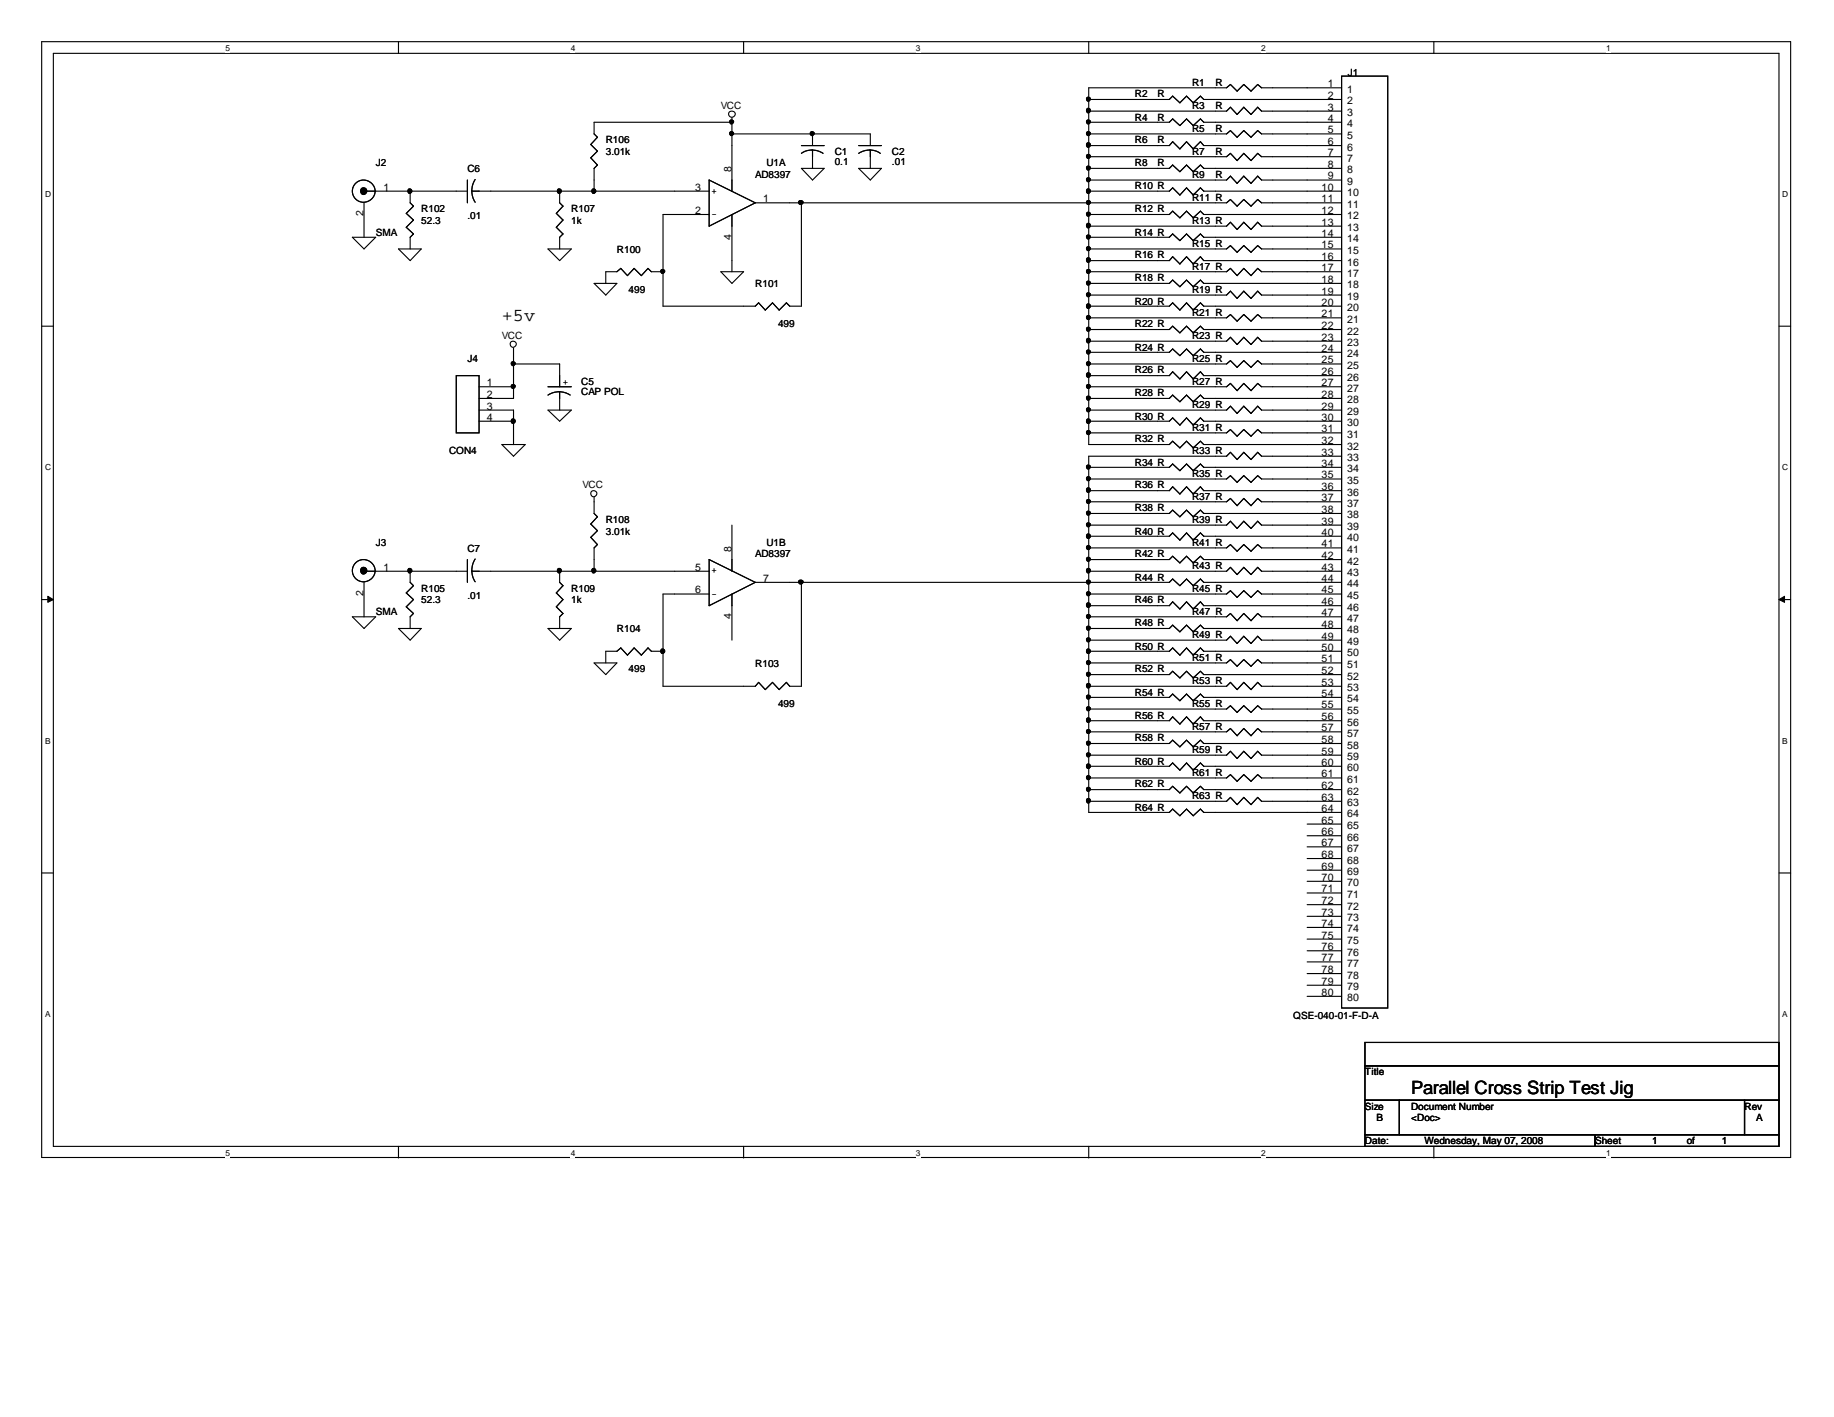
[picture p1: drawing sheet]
<svg xmlns="http://www.w3.org/2000/svg" width="279mm" height="216mm" viewBox="0 0 279 216" stroke-linecap="round" stroke-linejoin="round" font-family="sans-serif">
<path d="M6.3 6.3h266.5v170.1h-266.5zM8.1 8.1h262.9v166.6h-262.9z" fill="none" stroke="#000" stroke-width=".17"/>
<g fill="#fff">
<path d="M34.4 6.6h.7v1.4h-.7z"/>
<path d="M34.4 174.9h.7v1.5h-.7z"/>
</g>
<path d="M60.7 6.3v1.8M60.7 174.7v1.7" fill="none" stroke="#000" stroke-width=".17"/>
<g fill="#fff">
<path d="M87 6.6h.6v1.4h-.6z"/>
<path d="M87 174.9h.6v1.5h-.6z"/>
</g>
<path d="M113.3 6.3v1.8M113.3 174.7v1.7" fill="none" stroke="#000" stroke-width=".17"/>
<g fill="#fff">
<path d="M139.5 6.6h.7v1.4h-.7z"/>
<path d="M139.5 174.9h.7v1.5h-.7z"/>
</g>
<path d="M165.9 6.3v1.8M165.9 174.7v1.7" fill="none" stroke="#000" stroke-width=".17"/>
<g fill="#fff">
<path d="M192.1 6.6h.7v1.4h-.7z"/>
<path d="M192.1 174.9h.7v1.5h-.7z"/>
</g>
<path d="M218.4 6.3v1.8M218.4 174.7v1.7" fill="none" stroke="#000" stroke-width=".17"/>
<g fill="#fff">
<path d="M244.7 6.6h.7v1.4h-.7z"/>
<path d="M244.7 174.9h.7v1.5h-.7z"/>
<path d="M6.9 28.9h.9v1.4h-.9z"/>
<path d="M271.5 28.9h1v1.4h-1z"/>
<path d="M6.9 70.4h.9v1.5h-.9z"/>
<path d="M271.5 70.4h1v1.5h-1z"/>
</g>
<path d="M6.3 49.7h1.8M271 49.7h1.8" fill="none" stroke="#000" stroke-width=".17"/>
<g fill="#fff">
<path d="M6.9 112.1h.8v1.4h-.8z"/>
<path d="M271.5 112.1h.9v1.4h-.9z"/>
</g>
<path d="M6.3 91.4h1.8M271 91.4h1.8" fill="none" stroke="#000" stroke-width=".17"/>
<g fill="#000" stroke="#000" stroke-width=".15">
<path d="M7.3 90.8l.8 .6-.8 .4z" fill-rule="evenodd"/>
<path d="M271 91.4l.9-.6v1z" fill-rule="evenodd"/>
</g>
<g fill="#fff">
<path d="M6.9 153.8h.7v1.4h-.7z"/>
<path d="M271.5 153.8h.8v1.4h-.8z"/>
</g>
<g fill="none" stroke="#000" stroke-width=".17">
<path d="M111.5 17.9v11.2M111.5 18.6h-21v1.8l.5 .5-1 1.1 1 1-1 1 1 1.1-.5 .6v3.4M165.9 15.2h12.2l.5-.6 1.1 1.1 1.1-1.1 1 1.1 1.1-1.1 .5 .6h21M165.9 16.9h21l.6-.6 1 1.1 1-1.1 1.1 1.1 1-1.1 .6 .6h12.2M165.9 18.6h12.2l.5-.5 1.1 1 1.1-1 1 1 1.1-1 .5 .5h21M204.4 11.6h7v142h-7zM204.4 13.4h-12.2l-.6-.5-1 1-1.1-1-1 1-1-1-.6 .5h-21v54.3h12.2l.5-.5 1.1 1 1.1-1 1 1 1.1-1 .5 .5h21M53.7 36.2h3.5l-1.7 1.7zM55.5 30.9v5.3M56 29.1h15.2M60.7 37.9h3.5l-1.7 1.8zM62.5 29.1v1.8l.5 .5-1.1 1.1 1.1 1-1.1 1.1 1.1 1-.5 .6v1.7"/>
<path d="M71.2 27.4v3.5M71.9 29.1h36.1M72.4 27.3a3.2 3.2 0 0 0 0 3.5M83.5 37.9h3.5l-1.7 1.8zM85.3 29.1v1.8l.5 .5-1 1.1 1 1-1 1.1 1 1-.5 .6v1.7M108 27.4l7.1 3.5-7.1 3.6zM111.5 32.7v8.7M111.5 20.4h21.1v1.8M115.1 30.9h71.8l.6-.5 1 1 1-1 1.1 1 1-1 .6 .5h12.2M122.1 23.4a2.94 2.94 0 0 1 3.3 0M122.1 30.9v15.8h-1.8l-.5-.6-1.1 1.1-1-1.1-1.1 1.1-1-1.1-.5 .6h-14.1v-14h7M122.1 22.2h3.5"/>
<path d="M122.1 25.7h3.5l-1.8 1.7zM123.8 20.4v1.8M123.8 22.9v2.8M130.8 23.4a2.95 2.95 0 0 1 3.3 0M130.8 22.2h3.5M130.8 25.7h3.5l-1.7 1.7zM132.6 22.9v2.8M165.9 32.7h12.2l.5-.5 1.1 1 1.1-1 1 1 1.1-1 .5 .5h21M165.9 20.4h21l.6-.5 1 1 1-1 1.1 1 1-1 .6 .5h12.2M165.9 22.2h12.2l.5-.6 1.1 1.1 1.1-1.1 1 1.1 1.1-1.1 .5 .6h21M165.9 23.9h21l.6-.5 1 1.1 1-1.1 1.1 1.1 1-1.1 .6 .5h12.2M165.9 25.7h12.2l.5-.6 1.1 1.1 1.1-1.1 1 1.1 1.1-1.1 .5 .6h21"/>
<path d="M165.9 27.4h21l.6-.6 1 1.1 1-1.1 1.1 1.1 1-1.1 .6 .6h12.2M165.9 29.1h12.2l.5-.5 1.1 1.1 1.1-1.1 1 1.1 1.1-1.1 .5 .5h21M165.9 34.5h21l.6-.6 1 1.1 1-1.1 1.1 1.1 1-1.1 .6 .6h12.2M165.9 36.2h12.2l.5-.6 1.1 1.1 1.1-1.1 1 1.1 1.1-1.1 .5 .6h21M165.9 37.9h21l.6-.5 1 1 1-1 1.1 1 1-1 .6 .5h12.2M165.9 39.7h12.2l.5-.6 1.1 1.1 1.1-1.1 1 1.1 1.1-1.1 .5 .6h21M69.5 57.2h3.5v8.8h-3.5zM73 58.9h5.2M78.2 55.5h7.1v3.4M78.2 53v7.7h-5.2M83.5 58.9h3.5M85.3 59.7v2.8"/>
<path d="M90.5 43.2h3.5l-1.7 1.8zM101 41.4h-1.8l-.5-.5-1 1.1-1.1-1.1-1 1.1-1-1.1-.6 .5h-1.7v1.8M109.8 41.4h3.5l-1.8 1.8zM165.9 46.7h12.2l.5-.6 1.1 1.1 1.1-1.1 1 1.1 1.1-1.1 .5 .6h21M165.9 41.4h21l.6-.5 1 1.1 1-1.1 1.1 1.1 1-1.1 .6 .5h12.2M165.9 43.2h12.2l.5-.5 1.1 1 1.1-1 1 1 1.1-1 .5 .5h21M165.9 45h21l.6-.6 1 1.1 1-1.1 1.1 1.1 1-1.1 .6 .6h12.2M165.9 48.4h21l.6-.5 1 1 1-1 1.1 1 1-1 .6 .5h12.2M165.9 50.2h12.2l.5-.5 1.1 1 1.1-1 1 1 1.1-1 .5 .5h21M165.9 52h21l.6-.6 1 1.1 1-1.1 1.1 1.1 1-1.1 .6 .6h12.2M165.9 53.7h12.2l.5-.5 1.1 1 1.1-1 1 1 1.1-1 .5 .5h21M165.9 55.5h21l.6-.6 1 1.1 1-1.1 1.1 1.1 1-1.1 .6 .6h12.2"/>
<path d="M165.9 57.2h12.2l.5-.6 1.1 1.1 1.1-1.1 1 1.1 1.1-1.1 .5 .6h21M165.9 58.9h21l.6-.5 1 1.1 1-1.1 1.1 1.1 1-1.1 .6 .5h12.2M73 62.5h5.2v5.2M73 64.2h5.2M76.5 67.7h3.5l-1.8 1.8zM83.5 60.2a3.1 3.1 0 0 1 3.4 0M83.5 62.5h3.5l-1.7 1.7zM90.5 75.8v2.4l.5 .5-1 1.1 1 1.1-1 1 1 1.1-.5 .5v3.5M165.9 60.7h12.2l.5-.5 1.1 1 1.1-1 1 1 1.1-1 .5 .5h21M165.9 62.5h21l.6-.6 1 1.1 1-1.1 1.1 1.1 1-1.1 .6 .6h12.2M165.9 64.2h12.2l.5-.5 1.1 1.1 1.1-1.1 1 1.1 1.1-1.1 .5 .5h21M165.9 66h21l.6-.6 1 1.1 1-1.1 1.1 1.1 1-1.1 .6 .6h12.2"/>
<path d="M165.9 71.2h12.2l.5-.5 1.1 1 1.1-1 1 1 1.1-1 .5 .5h21M165.9 73h21l.6-.5 1 1 1-1 1.1 1 1-1 .6 .5h12.2M165.9 74.8h12.2l.5-.6 1.1 1.1 1.1-1.1 1 1.1 1.1-1.1 .5 .6h21M165.9 76.5h21l.6-.6 1 1.1 1-1.1 1.1 1.1 1-1.1 .6 .6h12.2M165.9 78.2h12.2l.5-.5 1.1 1 1.1-1 1 1 1.1-1 .5 .5h21M204.4 69.5h-12.2l-.6-.6-1 1.1-1.1-1.1-1 1.1-1-1.1-.6 .6h-21v54.3h12.2l.5-.5 1.1 1 1.1-1 1 1 1.1-1 .5 .5h21M53.7 94h3.5l-1.7 1.8zM55.5 88.7v5.3M56 87h15.2M60.7 95.8h3.5l-1.7 1.7zM62.5 87v1.7l.5 .5-1.1 1.1 1.1 1.1-1.1 1.1 1.1 1-.5 .5v1.8M71.2 85.3v3.4"/>
<path d="M71.9 87h36.1M72.4 85.2a3.2 3.2 0 0 0 0 3.4M83.5 95.8h3.5l-1.7 1.7zM85.3 87v1.7l.5 .5-1 1.1 1 1.1-1 1.1 1 1-.5 .5v1.8M101 99.2h-1.8l-.5-.5-1 1.1-1.1-1.1-1 1.1-1-1.1-.6 .5h-1.7v1.8M108 85.3l7.1 3.4-7.1 3.6zM111.5 80v7M111.5 90.5v7M115.1 88.7h63l.5-.5 1.1 1 1.1-1 1 1 1.1-1 .5 .5h21M122.1 88.7v15.9h-1.8l-.5-.6-1.1 1.1-1-1.1-1.1 1.1-1-1.1-.5 .6h-14.1v-14.1h7M165.9 80h21l.6-.6 1 1.1 1-1.1 1.1 1.1 1-1.1 .6 .6h12.2M165.9 81.7h12.2l.5-.5 1.1 1.1 1.1-1.1 1 1.1 1.1-1.1 .5 .5h21"/>
<path d="M165.9 83.5h21l.6-.5 1 1 1-1 1.1 1 1-1 .6 .5h12.2M165.9 85.3h12.2l.5-.5 1.1 1 1.1-1 1 1 1.1-1 .5 .5h21M165.9 87h21l.6-.6 1 1.1 1-1.1 1.1 1.1 1-1.1 .6 .6h12.2M165.9 90.5h21l.6-.5 1 1 1-1 1.1 1 1-1 .6 .5h12.2M165.9 92.3h12.2l.5-.6 1.1 1.1 1.1-1.1 1 1.1 1.1-1.1 .5 .6h21M165.9 94h21l.6-.5 1 1.1 1-1.1 1.1 1.1 1-1.1 .6 .5h12.2M165.9 95.8h12.2l.5-.6 1.1 1.1 1.1-1.1 1 1.1 1.1-1.1 .5 .6h21M165.9 97.5h21l.6-.6 1 1.1 1-1.1 1.1 1.1 1-1.1 .6 .6h12.2M165.9 99.2h12.2l.5-.5 1.1 1.1 1.1-1.1 1 1.1 1.1-1.1 .5 .5h21M90.5 101h3.5l-1.7 1.8zM165.9 101h21l.6-.5 1 1 1-1 1.1 1 1-1 .6 .5h12.2M165.9 102.8h12.2l.5-.5 1.1 1 1.1-1 1 1 1.1-1 .5 .5h21"/>
<path d="M165.9 104.6h21l.6-.6 1 1.1 1-1.1 1.1 1.1 1-1.1 .6 .6h12.2M165.9 106.3h12.2l.5-.6 1.1 1.1 1.1-1.1 1 1.1 1.1-1.1 .5 .6h21M165.9 108h21l.6-.5 1 1 1-1 1.1 1 1-1 .6 .5h12.2M165.9 109.8h12.2l.5-.6 1.1 1.1 1.1-1.1 1 1.1 1.1-1.1 .5 .6h21M165.9 111.5h21l.6-.5 1 1.1 1-1.1 1.1 1.1 1-1.1 .6 .5h12.2M165.9 113.3h12.2l.5-.5 1.1 1 1.1-1 1 1 1.1-1 .5 .5h21M165.9 115.1h21l.6-.6 1 1.1 1-1.1 1.1 1.1 1-1.1 .6 .6h12.2M165.9 116.8h12.2l.5-.6 1.1 1.1 1.1-1.1 1 1.1 1.1-1.1 .5 .6h21M165.9 118.5h21l.6-.5 1 1 1-1 1.1 1 1-1 .6 .5h12.2M6.3 133h1.8M165.9 120.3h12.2l.5-.5 1.1 1 1.1-1 1 1 1.1-1 .5 .5h21M165.9 122.1h21l.6-.6 1 1.1 1-1.1 1.1 1.1 1-1.1 .6 .6h12.2"/>
<path d="M199.1 125.6h5.3M199.1 127.3h5.3M199.1 129h5.3M199.1 130.8h5.3M199.1 132.6h5.3M199.1 134.3h5.3M199.1 136.1h5.3M199.1 137.8h5.3M199.1 139.6h5.3M271 133h1.8M199.1 141.3h5.3M199.1 143.1h5.3"/>
<path d="M199.1 144.9h5.3M199.1 146.6h5.3M199.1 148.3h5.3M199.1 150.1h5.3M199.1 151.8h5.3M207.9 158.8h63.1v3.6h-63.1zM207.9 162.4h63.1v5.2h-63.1zM207.9 167.6h5.3v5.3h-5.3zM207.9 172.9h35.1v1.8h-35.1zM213.2 167.6h52.6v5.3h-52.6zM243 172.9h28v1.8h-28zM265.8 167.6h5.2v5.3h-5.2z"/>
<circle cx="111.5" cy="17.4" r=".5"/>
<circle cx="55.4" cy="29.1" r="1.72"/>
<circle cx="78.2" cy="52.4" r=".48"/>
<circle cx="90.5" cy="75.2" r=".48"/>
<circle cx="55.4" cy="87" r="1.72"/>
</g>
<g fill="#000" stroke="#000" stroke-width=".17">
<circle cx="111.5" cy="18.6" r=".31"/>
<circle cx="165.8" cy="16.8" r=".33"/>
<circle cx="165.8" cy="15.1" r=".31"/>
<circle cx="165.8" cy="18.6" r=".31"/>
<circle cx="55.4" cy="29.1" r=".5"/>
<circle cx="62.4" cy="29.1" r=".33"/>
<circle cx="85.2" cy="29.1" r=".33"/>
<circle cx="90.4" cy="29.1" r=".33"/>
<circle cx="111.5" cy="20.4" r=".31"/>
<circle cx="122" cy="30.9" r=".33"/>
<circle cx="123.7" cy="20.4" r=".31"/>
<circle cx="165.8" cy="34.4" r=".33"/>
<circle cx="165.8" cy="29.1" r=".33"/>
<circle cx="165.8" cy="39.6" r=".33"/>
<circle cx="165.8" cy="22.1" r=".33"/>
<circle cx="165.8" cy="23.8" r=".31"/>
<circle cx="165.8" cy="36.1" r=".31"/>
<circle cx="165.8" cy="32.6" r=".31"/>
<circle cx="165.8" cy="27.4" r=".31"/>
<circle cx="165.8" cy="37.9" r=".31"/>
<circle cx="165.8" cy="25.6" r=".31"/>
<circle cx="165.8" cy="20.4" r=".31"/>
<circle cx="165.8" cy="30.9" r=".31"/>
<circle cx="78.2" cy="58.9" r=".31"/>
<circle cx="78.2" cy="55.4" r=".31"/>
<circle cx="101" cy="41.3" r=".31"/>
<circle cx="165.8" cy="46.6" r=".33"/>
<circle cx="165.8" cy="57.1" r=".33"/>
<circle cx="165.8" cy="51.9" r=".33"/>
<circle cx="165.8" cy="58.9" r=".31"/>
<circle cx="165.8" cy="50.2" r=".31"/>
<circle cx="165.8" cy="55.4" r=".31"/>
<circle cx="165.8" cy="43.1" r=".31"/>
<circle cx="165.8" cy="53.6" r=".31"/>
<circle cx="165.8" cy="44.9" r=".31"/>
<circle cx="165.8" cy="48.4" r=".31"/>
<circle cx="165.8" cy="41.3" r=".31"/>
<circle cx="78.2" cy="64.2" r=".33"/>
<circle cx="165.8" cy="74.7" r=".33"/>
<circle cx="165.8" cy="64.2" r=".33"/>
<circle cx="165.8" cy="78.2" r=".31"/>
<circle cx="165.8" cy="80" r=".31"/>
<circle cx="165.8" cy="65.9" r=".31"/>
<circle cx="165.8" cy="60.7" r=".31"/>
<circle cx="165.8" cy="71.2" r=".31"/>
<circle cx="165.8" cy="62.4" r=".31"/>
<circle cx="165.8" cy="76.4" r=".31"/>
<circle cx="165.8" cy="72.9" r=".31"/>
<circle cx="55.4" cy="86.9" r=".5"/>
<circle cx="62.4" cy="86.9" r=".33"/>
<circle cx="85.2" cy="86.9" r=".33"/>
<circle cx="90.4" cy="86.9" r=".33"/>
<circle cx="100.9" cy="99.2" r=".33"/>
<circle cx="122" cy="88.7" r=".33"/>
<circle cx="165.8" cy="92.2" r=".33"/>
<circle cx="165.8" cy="86.9" r=".33"/>
<circle cx="165.8" cy="99.2" r=".33"/>
<circle cx="165.8" cy="81.7" r=".33"/>
<circle cx="165.8" cy="97.5" r=".31"/>
<circle cx="165.8" cy="85.2" r=".31"/>
<circle cx="165.8" cy="93.9" r=".31"/>
<circle cx="165.8" cy="88.7" r=".31"/>
<circle cx="165.8" cy="95.7" r=".31"/>
<circle cx="165.8" cy="90.5" r=".31"/>
<circle cx="165.8" cy="83.4" r=".31"/>
<circle cx="165.8" cy="116.7" r=".33"/>
<circle cx="165.8" cy="109.7" r=".33"/>
<circle cx="165.8" cy="104.5" r=".33"/>
<circle cx="165.8" cy="101" r=".31"/>
<circle cx="165.8" cy="106.2" r=".31"/>
<circle cx="165.8" cy="111.5" r=".31"/>
<circle cx="165.8" cy="108" r=".31"/>
<circle cx="165.8" cy="118.5" r=".31"/>
<circle cx="165.8" cy="115" r=".31"/>
<circle cx="165.8" cy="113.2" r=".31"/>
<circle cx="165.8" cy="102.7" r=".31"/>
<circle cx="165.8" cy="122" r=".33"/>
<circle cx="165.8" cy="120.3" r=".31"/>
</g>
<g font-size="2.8">
<text x="76.5" y="48.9">+5v</text>
<text x="215" y="166.7">Parallel Cross Strip Test Jig</text>
</g>
<g font-size="1.6">
<text x="202.3" y="13.3">1</text>
<text x="202.3" y="15.1">2</text>
<text x="202.3" y="16.8">3</text>
<text x="205.2" y="14.1">1</text>
<text x="205.2" y="15.9">2</text>
<text x="205.2" y="17.7">3</text>
<text x="202.3" y="18.5">4</text>
<text x="202.3" y="20.3">5</text>
<text x="202.3" y="22.1">6</text>
<text x="202.3" y="23.8">7</text>
<text x="205.2" y="19.4">4</text>
<text x="205.2" y="21.2">5</text>
<text x="205.2" y="22.9">6</text>
<text x="58.4" y="29">1</text>
<text x="105.9" y="29">3</text>
<text x="111.4" y="26.2" transform="rotate(-90 111.4 26.2)">8</text>
<text x="201.3" y="29">10</text>
<text x="202.3" y="25.6">8</text>
<text x="202.3" y="27.3">9</text>
<text x="205.2" y="24.6">7</text>
<text x="205.2" y="26.4">8</text>
<text x="205.2" y="28.2">9</text>
<text x="205.2" y="29.9">10</text>
<text x="55.4" y="32.9" transform="rotate(-90 55.4 32.9)">2</text>
<text x="105.9" y="32.6">2</text>
<text x="116.2" y="30.8">1</text>
<text x="201.3" y="30.8">11</text>
<text x="201.3" y="32.6">12</text>
<text x="201.3" y="34.4">13</text>
<text x="205.2" y="31.7">11</text>
<text x="205.2" y="33.4">12</text>
<text x="205.2" y="35.2">13</text>
<text x="111.4" y="36.5" transform="rotate(-90 111.4 36.5)">4</text>
<text x="201.3" y="36.1">14</text>
<text x="201.3" y="37.8">15</text>
<text x="201.3" y="39.6">16</text>
<text x="201.3" y="41.3">17</text>
<text x="205.2" y="36.9">14</text>
<text x="205.2" y="38.7">15</text>
<text x="205.2" y="40.5">16</text>
<text x="201.3" y="43.1">18</text>
<text x="201.3" y="44.9">19</text>
<text x="201.3" y="46.6">20</text>
<text x="205.2" y="42.2">17</text>
<text x="205.2" y="43.9">18</text>
<text x="205.2" y="45.7">19</text>
<text x="205.2" y="47.4">20</text>
<text x="201.3" y="48.3">21</text>
<text x="201.3" y="50.1">22</text>
<text x="201.3" y="51.9">23</text>
<text x="201.3" y="53.6">24</text>
<text x="205.2" y="49.2">21</text>
<text x="205.2" y="51">22</text>
<text x="205.2" y="52.7">23</text>
<text x="74.2" y="58.8">1</text>
<text x="201.3" y="55.4">25</text>
<text x="201.3" y="57.2">26</text>
<text x="201.3" y="58.8">27</text>
<text x="205.2" y="54.4">24</text>
<text x="205.2" y="56.2">25</text>
<text x="205.2" y="58">26</text>
<text x="205.2" y="59.7">27</text>
<text x="74.2" y="60.6">2</text>
<text x="74.2" y="62.4">3</text>
<text x="74.2" y="64.1">4</text>
<text x="201.3" y="60.6">28</text>
<text x="201.3" y="62.4">29</text>
<text x="201.3" y="64.1">30</text>
<text x="201.3" y="65.9">31</text>
<text x="205.2" y="61.5">28</text>
<text x="205.2" y="63.2">29</text>
<text x="205.2" y="64.9">30</text>
<text x="201.3" y="67.6">32</text>
<text x="201.3" y="69.4">33</text>
<text x="201.3" y="71.1">34</text>
<text x="205.2" y="66.7">31</text>
<text x="205.2" y="68.5">32</text>
<text x="205.2" y="70.3">33</text>
<text x="205.2" y="72">34</text>
<text x="201.3" y="72.9">35</text>
<text x="201.3" y="74.7">36</text>
<text x="201.3" y="76.4">37</text>
<text x="205.2" y="73.7">35</text>
<text x="205.2" y="75.5">36</text>
<text x="205.2" y="77.2">37</text>
<text x="201.3" y="78.1">38</text>
<text x="201.3" y="79.9">39</text>
<text x="201.3" y="81.6">40</text>
<text x="201.3" y="83.4">41</text>
<text x="205.2" y="79">38</text>
<text x="205.2" y="80.8">39</text>
<text x="205.2" y="82.5">40</text>
<text x="58.4" y="87">1</text>
<text x="105.9" y="87">5</text>
<text x="111.4" y="84.1" transform="rotate(-90 111.4 84.1)">8</text>
<text x="116.2" y="88.6">7</text>
<text x="201.3" y="85.2">42</text>
<text x="201.3" y="87">43</text>
<text x="201.3" y="88.6">44</text>
<text x="205.2" y="84.2">41</text>
<text x="205.2" y="86">42</text>
<text x="205.2" y="87.8">43</text>
<text x="205.2" y="89.5">44</text>
<text x="55.4" y="90.8" transform="rotate(-90 55.4 90.8)">2</text>
<text x="105.9" y="90.4">6</text>
<text x="111.4" y="94.3" transform="rotate(-90 111.4 94.3)">4</text>
<text x="201.3" y="90.4">45</text>
<text x="201.3" y="92.2">46</text>
<text x="201.3" y="93.9">47</text>
<text x="201.3" y="95.7">48</text>
<text x="205.2" y="91.3">45</text>
<text x="205.2" y="93">46</text>
<text x="205.2" y="94.7">47</text>
<text x="201.3" y="97.5">49</text>
<text x="201.3" y="99.1">50</text>
<text x="201.3" y="100.9">51</text>
<text x="205.2" y="96.5">48</text>
<text x="205.2" y="98.3">49</text>
<text x="205.2" y="100">50</text>
<text x="205.2" y="101.8">51</text>
<text x="201.3" y="102.7">52</text>
<text x="201.3" y="104.5">53</text>
<text x="201.3" y="106.2">54</text>
<text x="201.3" y="107.9">55</text>
<text x="205.2" y="103.5">52</text>
<text x="205.2" y="105.3">53</text>
<text x="205.2" y="107">54</text>
<text x="201.3" y="109.7">56</text>
<text x="201.3" y="111.4">57</text>
<text x="201.3" y="113.2">58</text>
<text x="205.2" y="108.8">55</text>
<text x="205.2" y="110.6">56</text>
<text x="205.2" y="112.3">57</text>
<text x="201.3" y="115">59</text>
<text x="201.3" y="116.7">60</text>
<text x="201.3" y="118.4">61</text>
<text x="205.2" y="114">58</text>
<text x="205.2" y="115.8">59</text>
<text x="205.2" y="117.5">60</text>
<text x="205.2" y="119.3">61</text>
<text x="201.3" y="120.2">62</text>
<text x="201.3" y="122">63</text>
<text x="201.3" y="123.7">64</text>
<text x="201.3" y="125.5">65</text>
<text x="205.2" y="121.1">62</text>
<text x="205.2" y="122.9">63</text>
<text x="205.2" y="124.5">64</text>
<text x="201.3" y="127.3">66</text>
<text x="201.3" y="128.9">67</text>
<text x="201.3" y="130.7">68</text>
<text x="205.2" y="126.3">65</text>
<text x="205.2" y="128.1">66</text>
<text x="205.2" y="129.8">67</text>
<text x="205.2" y="131.6">68</text>
<text x="201.3" y="132.5">69</text>
<text x="201.3" y="134.2">70</text>
<text x="201.3" y="136">71</text>
<text x="201.3" y="137.8">72</text>
<text x="205.2" y="133.3">69</text>
<text x="205.2" y="135">70</text>
<text x="205.2" y="136.8">71</text>
<text x="201.3" y="139.5">73</text>
<text x="201.3" y="141.2">74</text>
<text x="201.3" y="143">75</text>
<text x="205.2" y="138.6">72</text>
<text x="205.2" y="140.4">73</text>
<text x="205.2" y="142.1">74</text>
<text x="205.2" y="143.8">75</text>
<text x="201.3" y="144.8">76</text>
<text x="201.3" y="146.5">77</text>
<text x="201.3" y="148.3">78</text>
<text x="205.2" y="145.6">76</text>
<text x="205.2" y="147.3">77</text>
<text x="205.2" y="149.1">78</text>
<text x="201.3" y="150">79</text>
<text x="201.3" y="151.7">80</text>
<text x="205.2" y="150.9">79</text>
<text x="205.2" y="152.6">80</text>
</g>
<g font-size="1.5">
<text x="205.3" y="11.5">J1</text>
<text x="109.8" y="16.6">VCC</text>
<text x="172.9" y="14.8">R2</text>
<text x="176.4" y="14.8">R</text>
<text x="181.6" y="16.6">R3</text>
<text x="181.6" y="13">R1</text>
<text x="185.2" y="16.6">R</text>
<text x="185.2" y="13">R</text>
<text x="92.3" y="21.8">R106</text>
<text x="92.3" y="23.6">3.01k</text>
<text x="127.2" y="23.6">C1</text>
<text x="135.9" y="23.6">C2</text>
<text x="172.9" y="21.8">R6</text>
<text x="172.9" y="18.4">R4</text>
<text x="176.4" y="21.8">R</text>
<text x="176.4" y="18.4">R</text>
<text x="181.6" y="20.1">R5</text>
<text x="181.6" y="23.6">R7</text>
<text x="185.2" y="20.1">R</text>
<text x="185.2" y="23.6">R</text>
<text x="57.2" y="25.3">J2</text>
<text x="71.2" y="26.2">C6</text>
<text x="108.4" y="29.5">+</text>
<text x="115.1" y="27.1">AD8397</text>
<text x="116.8" y="25.3">U1A</text>
<text x="127.2" y="25.1">0.1</text>
<text x="135.9" y="25.1">.01</text>
<text x="172.9" y="25.3">R8</text>
<text x="172.9" y="28.9">R10 R</text>
<text x="176.4" y="25.3">R</text>
<text x="181.6" y="27.1">R9</text>
<text x="185.2" y="27.1">R</text>
<text x="57.2" y="35.9">SMA</text>
<text x="64.2" y="32.3">R102</text>
<text x="64.2" y="34.1">52.3</text>
<text x="71.2" y="33.4">.01</text>
<text x="87" y="32.3">R107</text>
<text x="87" y="34.1">1k</text>
<text x="108.4" y="33">-</text>
<text x="172.9" y="35.9">R14 R</text>
<text x="172.9" y="32.3">R12 R</text>
<text x="181.6" y="30.6">R11 R</text>
<text x="181.6" y="34.1">R13 R</text>
<text x="94" y="38.5">R100</text>
<text x="172.9" y="39.4">R16 R</text>
<text x="181.6" y="41.1">R17 R</text>
<text x="181.6" y="37.6">R15 R</text>
<text x="95.8" y="44.6">499</text>
<text x="115.1" y="43.8">R101</text>
<text x="172.9" y="46.4">R20 R</text>
<text x="172.9" y="42.8">R18 R</text>
<text x="181.6" y="44.6">R19 R</text>
<text x="76.5" y="51.6">VCC</text>
<text x="118.5" y="49.9">499</text>
<text x="172.9" y="49.9">R22 R</text>
<text x="172.9" y="53.4">R24 R</text>
<text x="181.6" y="48.1">R21 R</text>
<text x="181.6" y="51.6">R23 R</text>
<text x="71.2" y="55.1">J4</text>
<text x="85.8" y="58.7">+</text>
<text x="88.6" y="58.7">C5</text>
<text x="172.9" y="56.9">R26 R</text>
<text x="181.6" y="58.7">R27 R</text>
<text x="181.6" y="55.1">R25 R</text>
<text x="88.6" y="60.2">CAP POL</text>
<text x="172.9" y="60.4">R28 R</text>
<text x="172.9" y="63.9">R30 R</text>
<text x="181.6" y="65.6">R31 R</text>
<text x="181.6" y="62.1">R29 R</text>
<text x="68.4" y="69.2">CON4</text>
<text x="172.9" y="71">R34 R</text>
<text x="172.9" y="67.4">R32 R</text>
<text x="181.6" y="69.2">R33 R</text>
<text x="88.7" y="74.4">VCC</text>
<text x="172.9" y="74.4">R36 R</text>
<text x="172.9" y="77.9">R38 R</text>
<text x="181.6" y="72.6">R35 R</text>
<text x="181.6" y="76.2">R37 R</text>
<text x="57.2" y="83.1">J3</text>
<text x="92.3" y="79.7">R108</text>
<text x="92.3" y="81.4">3.01k</text>
<text x="116.8" y="83.1">U1B</text>
<text x="172.9" y="81.4">R40 R</text>
<text x="181.6" y="83.1">R41 R</text>
<text x="181.6" y="79.7">R39 R</text>
<text x="71.2" y="84.1">C7</text>
<text x="108.4" y="87.4">+</text>
<text x="115.1" y="84.9">AD8397</text>
<text x="172.9" y="84.9">R42 R</text>
<text x="172.9" y="88.5">R44 R</text>
<text x="181.6" y="86.7">R43 R</text>
<text x="57.2" y="93.7">SMA</text>
<text x="64.2" y="90.2">R105</text>
<text x="64.2" y="91.9">52.3</text>
<text x="71.2" y="91.3">.01</text>
<text x="87" y="90.2">R109</text>
<text x="87" y="91.9">1k</text>
<text x="108.4" y="90.9">-</text>
<text x="172.9" y="91.9">R46 R</text>
<text x="172.9" y="95.4">R48 R</text>
<text x="181.6" y="93.7">R47 R</text>
<text x="181.6" y="90.2">R45 R</text>
<text x="94" y="96.4">R104</text>
<text x="115.1" y="101.6">R103</text>
<text x="172.9" y="99">R50 R</text>
<text x="181.6" y="100.7">R51 R</text>
<text x="181.6" y="97.2">R49 R</text>
<text x="95.8" y="102.4">499</text>
<text x="118.5" y="107.7">499</text>
<text x="172.9" y="102.4">R52 R</text>
<text x="172.9" y="106">R54 R</text>
<text x="181.6" y="104.2">R53 R</text>
<text x="181.6" y="107.7">R55 R</text>
<text x="172.9" y="109.5">R56 R</text>
<text x="172.9" y="112.9">R58 R</text>
<text x="181.6" y="111.3">R57 R</text>
<text x="172.9" y="116.5">R60 R</text>
<text x="172.9" y="120">R62 R</text>
<text x="181.6" y="118.2">R61 R</text>
<text x="181.6" y="114.7">R59 R</text>
<text x="172.9" y="123.5">R64 R</text>
<text x="181.6" y="121.8">R63 R</text>
<text x="197" y="155.2">QSE-040-01-F-D-A</text>
<text x="207.9" y="163.8">Title</text>
<text x="207.9" y="169.1">Size</text>
<text x="209.7" y="170.8">B</text>
<text x="215" y="169.1">Document Number</text>
<text x="215" y="170.8">&lt;Doc&gt;</text>
<text x="265.8" y="169.1">Rev</text>
<text x="267.5" y="170.8">A</text>
<text x="207.9" y="174.3">Date:</text>
<text x="217" y="174.3">Wednesday, May 07, 2008</text>
<text x="243" y="174.3">Sheet</text>
<text x="251.7" y="174.3">1</text>
<text x="257" y="174.3">of</text>
<text x="262.3" y="174.3">1</text>
</g>
<g font-size="1.3">
<text x="34.4" y="7.8">5</text>
<text x="87" y="7.8">4</text>
<text x="139.5" y="7.8">3</text>
<text x="192.1" y="7.8">2</text>
<text x="244.7" y="7.8">1</text>
<text x="6.9" y="30.1">D</text>
<text x="271.5" y="30.1">D</text>
<text x="6.9" y="71.6">C</text>
<text x="271.5" y="71.6">C</text>
<text x="6.9" y="113.3">B</text>
<text x="271.5" y="113.3">B</text>
<text x="6.9" y="154.9">A</text>
<text x="271.5" y="154.9">A</text>
<text x="34.4" y="176.1">5</text>
<text x="87" y="176.1">4</text>
<text x="139.5" y="176.1">3</text>
<text x="192.1" y="176.1">2</text>
<text x="244.7" y="176.1">1</text>
</g>
</svg>
